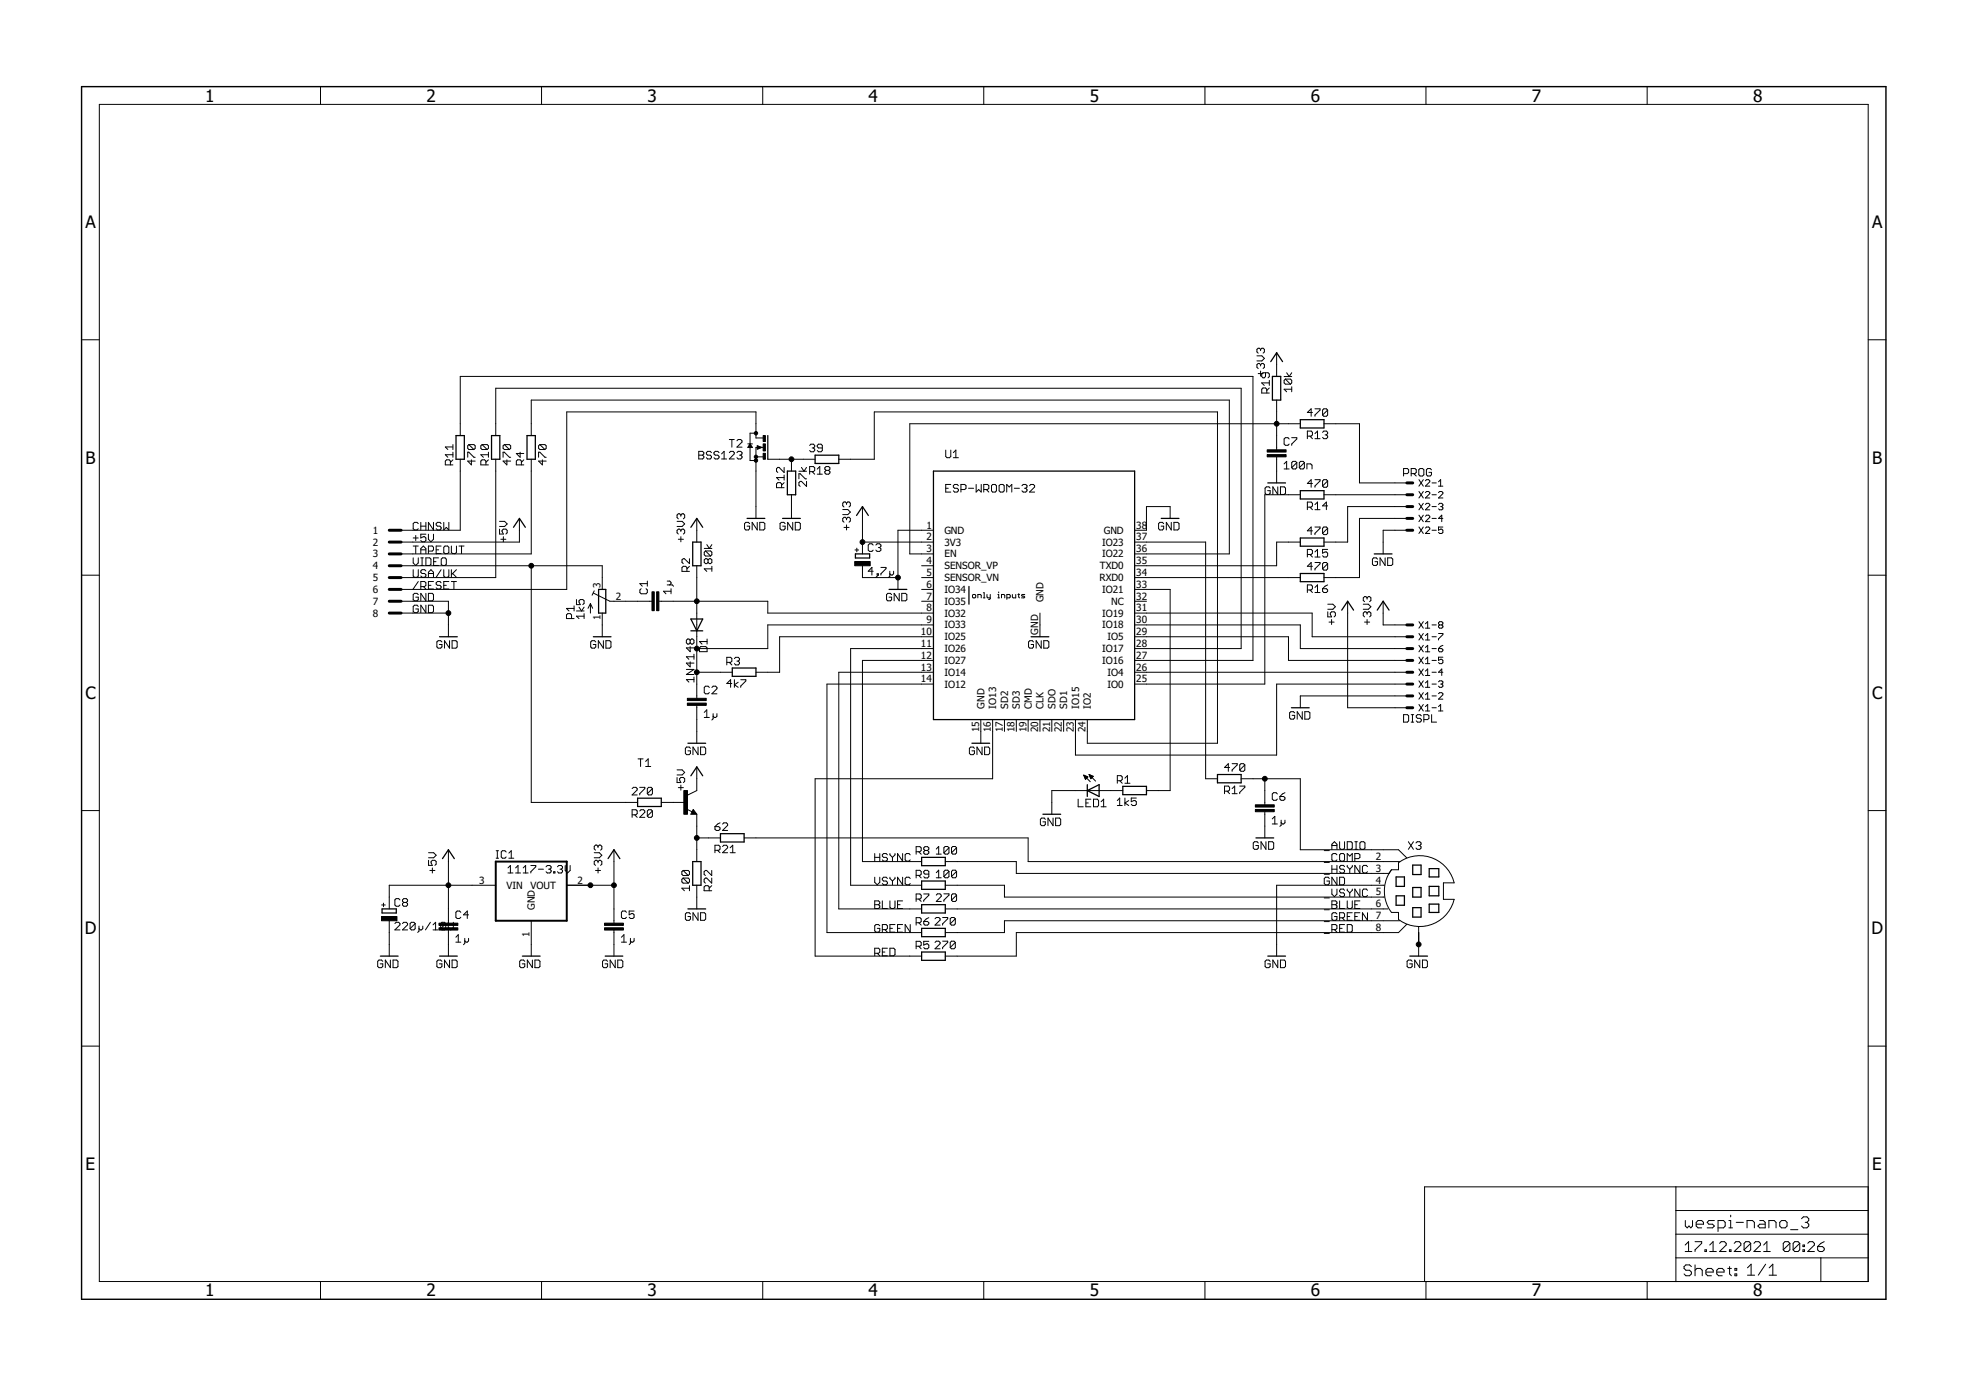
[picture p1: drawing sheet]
<svg xmlns="http://www.w3.org/2000/svg" width="297mm" height="210mm" viewBox="0 0 297 210" stroke-linecap="round" stroke-linejoin="round" font-family="sans-serif">
<g fill="none" stroke="#000" stroke-width=".15">
<path d="M14.9 15.7h265.8v176.9h-265.8zM48.2 13v2.7M81.4 13v2.7M114.6 13v2.7M147.8 13v2.7M181 13v2.7M214.2 13v2.7M247.5 13v2.7M12.3 51.1h2.6M188.8 53.5h.8l.4 .3-.4 .4h-.8M189 56.1h.8M189.4 52.5v.2"/>
<path d="M189.4 54.8v.2M189.4 55.8v.7M189.4 54.8l-.2-.2h-.2l-.2 .2v.4l.2 .2M189.4 52.5l-.2-.2-.4 .2v.4l.2 .2M189.4 54.8l.2-.2h.2l.2 .2v.4l-.2 .2M189.4 52.5l.2-.2h.2l.2 .2v.4l-.2 .2M190.1 56v.6l-.2 .2h-.1l-.2-.2v-.4l.2-.2h.7l.2 .2v.4l-.2 .2M190.3 59.1v-.6l-.2-.2h-.3l-.2 .2v.6h1.1M190.7 58.3l-.4 .4M190.7 57.5h-1.1l.3 .4M190.7 57.1v.8M191.8 53v3.6"/>
<path d="M192.9 56.6h1.2M193.1 57h.8l.2 .1v.4l-.2 .2M193.1 57l-.2 .1v.4l.2 .2h.8M193.1 57l.8 .7M193.3 56l.4 .6 .4-.6M194.1 58.5h-1.2l.4 .4M194.1 58.1v.8M280.7 51.1h2.7M62.8 78.7l-.1-.2h-.4l-.2 .2v.7l.2 .2h.4l.1-.2M63.2 79.1h.8M63.2 78.5v1.1M64 78.5v1.1"/>
<path d="M65.1 78.5v1.1l-.7-1.1v1.1M66.3 78.7l-.2-.2h-.4l-.2 .2v.2l.2 .2h.4l.2 .1v.2l-.2 .2h-.4l-.2-.2M66.7 78.5v1.1l.4-.4 .3 .4v-1.1M67.7 69.8v-.5l-.2-.2h-.4l-.2 .2v.5h1.2M68.1 67.2h-1.2l.4 .3M68.1 68.3h-1.2l.4 .4M68.1 69.1l-.4 .4M68.1 66.8v.7M68.1 67.9v.8M69.2 65.4v-8.8h119.1v42.6h-17.8M69.2 69v10.7h-10.7M70.3 68.7v-.8h.1l.8 .8h.2"/>
<path d="M70.4 66.8l-.1 .2v.4l.1 .1h.8M70.4 66.8h.8l.2 .2v.4l-.2 .1M70.4 66.8l.8 .7M70.8 69.1v.7l-.5-.5h1.1M72.4 66.8l-.2 .2v.4l.2 .1h.8M72.4 66.8h.8l.2 .2v.4l-.2 .1M72.4 66.8l.8 .7M73 69.8v-.5l-.2-.2h-.4l-.2 .2v.5h1.2M73.4 69.1l-.4 .4M73.4 68.3h-1.2l.4 .4M73.4 67.9v.8M74.5 65.4v-7.1h112v39.2h-16"/>
<path d="M74.5 69v17.8h-16M75.1 79.5v.7h.5l-.2-.3v-.2l.2-.2h.4l.2 .2v.4l-.2 .1M75.1 78.3h.7l.4 .4-.4 .4h-.7M75.6 68.7v-.8h.2l.7 .8h.2M75.8 66.8l-.2 .2v.4l.2 .1h.7M75.8 66.8h.7l.2 .2v.4l-.2 .1M75.8 66.8l.7 .7M76.2 69.1v.7l-.6-.5h1.1M78 77.9v3.5h-19.5M78.1 67.9v.8l-.5-.6h1.1M78.3 69.8v-.5l-.2-.2h-.3l-.2 .2v.5h1.1M78.7 69.1l-.4 .4"/>
<path d="M79.8 69v14.2h-21.3M79.8 65.4v-5.3h104.9v23.1h-14.2M80.9 68.7v-.8h.2l.8 .8h.2M81.1 66.8l-.2 .2v.4l.2 .1h.8M81.1 66.8h.8l.2 .2v.4l-.2 .1M81.1 66.8l.8 .7M81.5 69.1v.7l-.6-.5h1.2M101.7 78.3h.8l.4 .4-.4 .4h-.8M102.3 77.4l-.2-.2h-.2l-.2 .2v.4l.2 .2M102.3 79.7l.2-.2h.2l.2 .2v.4l-.2 .1M102.3 77.4v.2M102.3 79.7v.2"/>
<path d="M102.3 79.7l-.2-.2h-.2l-.2 .2v.4l.2 .1M102.3 77.4l.2-.2h.2l.2 .2v.4l-.2 .2M104.7 77.9v3.5M105 67.8h.6l.1 .2v.2l-.1 .2 .1 .2v.2l-.1 .2h-.6zM105 68.4h.6M106.9 68l-.2-.2h-.4l-.2 .2v.2l.2 .2h.4l.2 .2v.2l-.2 .2h-.4l-.2-.2M108 68l-.2-.2h-.3l-.2 .2v.2l.2 .2h.3l.2 .2v.2l-.2 .2h-.3l-.2-.2M108.4 69h.8M108.4 68.2l.4-.4v1.2M109.6 68l.2-.2h.4l.1 .2v.2l-.7 .8h.7M109.6 66h.7M110 66v1.2"/>
<path d="M110.7 68l.2-.2h.4l.2 .2v.2l-.2 .2M110.7 66.2l.2-.2h.4l.2 .2v.2l-.8 .8h.8M111.1 68.4h.2M111.3 68.4l.2 .2v.2l-.2 .2h-.4l-.2-.2M112.4 66.7h.7M112.6 78.7l-.2-.2h-.3l-.2 .2v.7l.2 .2h.3l.2-.2v-.3h-.4M112.7 66.7l.4 .5h-.7zM113.6 65.1h-.9v4.1h.9M113.6 68.6h1.1M113.8 78.5v1.1l-.8-1.1v1.1M113.8 67l.7 .2-.7 .3zM114.2 78.5h.5l.2 .2v.7l-.2 .2h-.5z"/>
<path d="M114.7 65.8h-1.1v-3.9h-28.4v26.7h-26.7M114.7 67.2h-1.1v10.7M115.4 69h7.1M117.4 73.3v-.6l-.2-.2h-.3l-.2 .2v.6h1.1M117.8 72.5l-.4 .4M117.8 70.2v.8l-.7-.8h-.2l-.2 .2v.4l.2 .2M117.8 71.8h-1.1l.4 .3M117.8 71.4v.7M118 78.7l-.2-.2h-.4l-.2 .2v.7l.2 .2h.4l.2-.2v-.3h-.4M118.9 69v1.8M118.9 74.3v3.6M119.1 78.5v1.1l-.8-1.1v1.1"/>
<path d="M119.5 78.5h.6l.1 .2v.7l-.1 .2h-.6zM120 71.9v-.7h.2l.8 .7h.2M120 70.8h1.2M120.4 70.2l.4 .6 .4-.6M121.2 72.3v.8l-.8-.8h-.2l-.2 .2v.4l.2 .2M121.6 70.9h.6l.2-.2v-.4l-.2-.2h-.6v1.1M121.6 66.9l.2-.2h.4l.2 .2v.2l-.2 .2M122 67.3h.2M122 70.9l.4 .3M122.2 67.3l.2 .2v.2l-.2 .2h-.4l-.2-.2M122.8 70.5l.4-.4v1.1M122.8 71.2h.7"/>
<path d="M123.5 67.3h-.5l-.2-.2v-.2l.2-.2h.4l.1 .2v.8l-.1 .2h-.4l-.2-.2M124.1 70.7l-.2-.2v-.2l.2-.2h.4l.2 .2v.2l-.2 .2M124.1 70.7l-.2 .2v.2l.2 .1h.4l.2-.1v-.2l-.2-.2M124.1 70.7h.4M126 69h5.4v-7.1h51.5v49.8h-19.5v-3.6M126.6 76.6h.8l.4 .3-.4 .4h-.8M126.8 79.2h.8M127.2 75.6v.2M127.2 77.9v.2M127.2 78.9v.7M127.2 77.9l-.2-.2h-.2l-.2 .2v.4l.2 .2M127.2 75.6l-.2-.2h-.2l-.2 .2v.4l.2 .2"/>
<path d="M127.2 77.9l.2-.2h.2l.2 .2v.4l-.2 .2M127.2 75.6l.2-.2h.2l.2 .2v.4l-.2 .2M129.6 76.1v7.1M140.3 79.7h-5.4v8.9M142.1 67.6v1l.2 .2h.4l.2-.2v-1M142.1 73.4h.4M142.9 72.8h-.8v1.1h.8M143.2 68.8h.8M143.2 68l.4-.4v1.2M144 73l-.2-.2h-.4l-.2 .2v.2l.2 .2h.4l.2 .2v.1l-.2 .2h-.4l-.2-.2M144.4 73.6h.5l.2-.2v-.4l-.2-.2h-.5v1.1M145.5 73.4h.8"/>
<path d="M146.7 72.8v1.1l.3-.3 .4 .3v-1.1M147.8 73.6h.6l.2-.2v-.4l-.2-.2h-.6v1.1M148.2 73.6l.4 .3M149.1 72.8h.4l.2 .2v.7l-.2 .2h-.4l-.1-.2v-.7zM150.1 73l.2-.2h.4l.2 .2v.7l-.2 .2h-.4l-.2-.2zM151.3 73.9v-1.1l.3 .4 .4-.4v1.1M152.4 73.4h.8M153.5 73l.2-.2h.4l.2 .2v.2l-.2 .2M153.9 73.4h.2M154.1 73.4l.2 .2v.1l-.2 .2h-.4l-.2-.2M154.7 73l.2-.2h.4l.1 .2v.2l-.7 .7h.7M174.8 78.7l-.2-.2h-.3l-.2 .2v.7l.2 .2h.3l.2-.2v-.3h-.3"/>
<path d="M175.8 77.9v-1.8h-3.5v3.6h-1.8M176 78.5v1.1l-.8-1.1v1.1M176.4 78.5h.6l.1 .2v.7l-.1 .2h-.6zM190.8 73.3l-.2-.1h-.3l-.2 .1v.8l.2 .2h.3l.2-.2v-.4h-.3M191.8 60.1v7.5M191.8 68.6v4M192 73.2v1.1l-.8-1.1v1.1M192.4 73.2h.6l.1 .1v.8l-.1 .2h-.6zM192.9 69.7l.4-.4v1.2M192.9 70.5h.8M193.7 66l-.2-.2h-.4l-.2 .2v.7l.2 .2h.4l.2-.2M194.1 65.8h.7v.2l-.7 .7v.2"/>
<path d="M194.8 69.5l-.2-.2h-.3l-.2 .2v.8M194.8 69.5v.8l-.2 .2h-.3l-.2-.2M194.8 69.5l-.7 .8M195.4 74.3h-5.4v28.5h-19.5M195.4 63.7h-58.7v19.5h3.6M196 69.5v.8l-.2 .2h-.4l-.2-.2M196 69.5l-.2-.2h-.4l-.2 .2v.8M196 69.5l-.8 .8M196.4 70.5v-.8h.5l.2 .2v.6M196.4 76.2h.6l.2-.2v-.4l-.2-.2h-.6v1.2M196.4 65.5h.6l.2-.2v-.3l-.2-.2h-.6v1.1M196.8 65.5l.4 .4"/>
<path d="M196.8 76.2l.4 .4M197.2 62h-.8l.6-.6v1.1M197.2 72.6h-.8l.6-.5v1.1M197.2 79.8h-.8l.6-.6v1.1M197.6 61.4h.7v.2l-.7 .8v.1M197.6 72.1h.7v.2l-.7 .7v.2M197.6 79.2h.7v.2l-.7 .7v.2M197.6 76.6h.7M197.6 65.2l.4-.4v1.1M197.6 75.8l.4-.4v1.2M197.6 65.9h.7M198.7 65l.2-.2h.4l.2 .2v.2l-.2 .1"/>
<path d="M198.9 63.7h5.4v8.9h7.1M198.9 74.3h12.5M199.1 65.3h.2M199.3 65.3l.2 .2v.2l-.2 .2h-.4l-.2-.2M199.5 61.6v.8l-.2 .1h-.4l-.2-.1M199.5 72.3v.7l-.2 .2h-.4l-.2-.2M199.5 79.4v.7l-.2 .2h-.4l-.2-.2M199.5 61.6l-.2-.2h-.4l-.2 .2v.8M199.5 72.3l-.2-.2h-.4l-.2 .2v.7M199.5 79.4l-.2-.2h-.4l-.2 .2v.7M199.5 61.6l-.8 .8M199.5 72.3l-.8 .7"/>
<path d="M199.5 79.4l-.8 .7M199.5 76h-.8l.6-.6v1.2M210.9 71.2h.6l.1-.2v-.4l-.1-.2h-.6v1.1M211.4 76.1h-8.9v5.3h-3.6M211.4 77.9h-7.1v8.9h-5.4M211.4 79.7h-3.6v3.5M212 71.2h.6l.2-.2v-.4l-.2-.2h-.6v1.1M212.4 71.2l.4 .3M213.2 70.6l.2-.2h.3l.2 .2v.7l-.2 .2h-.3l-.2-.2zM213.2 72.1l.6 .9M213.2 73.9l.6 .9M213.2 75.6l.6 1"/>
<path d="M213.2 77.4l.6 1M213.2 79.2l.6 1M213.8 72.1l-.6 .9M213.8 73.9l-.6 .9M213.8 75.6l-.6 1M213.8 77.4l-.6 1M213.8 79.2l-.6 1M214.2 72.2l.1-.1h.4l.1 .1v.2l-.6 .6h.6M214.2 79.4l.1-.2h.4l.1 .2v.1l-.6 .7h.6M214.2 74l.1-.1h.4l.1 .1v.2l-.6 .6h.6M214.2 75.8l.1-.2h.4l.1 .2v.1l-.6 .7h.6M214.2 77.6l.1-.2h.4l.1 .2v.1l-.6 .7h.6"/>
<path d="M215.1 70.6l-.2-.2h-.4l-.2 .2v.7l.2 .2h.4l.2-.2v-.3h-.4M215.2 72.6h.6M215.2 74.3h.6M215.2 76.1h.6M215.2 77.9h.6M215.2 79.7h.6M216.1 72.4l.4-.3v.9M216.1 74l.2-.1h.3l.2 .1v.2l-.7 .6h.7M216.1 75.8l.2-.2h.3l.2 .2-.2 .3M216.1 73h.7M216.5 76.1h.1M216.6 76.1l.2 .2v.2l-.2 .1h-.3l-.2-.1"/>
<path d="M216.8 79.2h-.7v.5l.4-.2h.1l.2 .2v.3l-.2 .2h-.3l-.2-.2M216.8 77.9h-.7l.5-.5v1M12.3 86.4h2.6M58.5 85h32v3.6M58.5 90.3h8.9v5.4M58.5 92.1h8.9M62.1 83.8v.8l.4 .4 .3-.4v-.8M62.1 85.6v1l.2 .1h.4l.1-.1v-1M62.1 80.8h.7M62.1 82h.7M62.5 80.5v.7M62.5 82v1.2"/>
<path d="M62.8 89.3l-.1-.1h-.4l-.2 .1v.8l.2 .2h.4l.1-.2v-.4h-.3M62.8 91.1l-.1-.2h-.4l-.2 .2v.8l.2 .2h.4l.1-.2v-.4h-.3M62.8 87.4l-.7 1.1M63.2 83.8h.4M63.2 85h.4M63.2 83.2v-.8l.4-.4 .4 .4v.8M63.2 88.1h.6l.2-.2v-.3l-.2-.2h-.6v1.1M63.2 82.6h.8M63.4 83.8v1.2M63.6 88.1l.4 .4M64 83.8h.6l.1 .2v.8l-.1 .2h-.6zM64 80.3h-.8v.5l.4-.2h.2l.2 .2v.4l-.2 .2h-.4l-.2-.2"/>
<path d="M64 85.8l-.2-.2h-.4l-.2 .2v.2l.2 .2h.4l.2 .2v.2l-.2 .1h-.4l-.2-.1M64 89.2v1.1l-.8-1.1v1.1M64 90.9v1.2l-.8-1.2v1.2M64.4 89.2h.5l.2 .1v.8l-.2 .2h-.5zM64.4 82.8h.5l.2-.2v-.4l-.2-.2h-.5v1.2M64.4 80.3v.7l.3 .4 .4-.4v-.7M64.4 86.7v-.7l.3-.4 .4 .4v.7M64.4 90.9h.5l.2 .2v.8l-.2 .2h-.5zM64.4 86.2h.7M64.4 87.9h.3M65.1 87.4h-.7v1.1h.7M65.2 84.4h.3"/>
<path d="M65.5 82.6h.4M65.9 83.8h-.7v1.2h.7M66.3 82h-.8v1.2h.8M66.3 87.6l-.2-.2h-.4l-.2 .2v.2l.2 .1h.4l.2 .2v.2l-.2 .2h-.4l-.2-.2M66.3 85.6l-.8 1.1M66.4 96.5l-.2-.2h-.4l-.2 .2v.7l.2 .2h.4l.2-.2v-.4h-.4M66.5 83.8h.4l.2 .2v.8l-.2 .2h-.4l-.2-.2v-.8zM66.7 82.2l.2-.2h.3l.2 .2v.8l-.2 .2h-.3l-.2-.2zM66.7 85.6v1l.2 .1h.3l.2-.1v-1M66.7 87.9h.4M67.4 87.4h-.7v1.1h.7M67.5 96.3v1.1l-.7-1.1v1.1"/>
<path d="M67.8 82v1l.2 .2h.4l.2-.2v-1M67.8 85.6v1.1M67.8 87.4h.8M67.9 96.3h.6l.2 .2v.7l-.2 .2h-.6zM68 86.2l.6 .5M68.2 87.4v1.1M68.6 85.6l-.8 .8M69 82h.7M69.3 82v1.2M75.2 81h.8M75.6 80.6v.8M79.8 85v35.6h16"/>
<path d="M85.9 92.9v-.5l-.2-.2h-.4l-.2 .2v.5h1.2M86.3 91.4h-1.2l.4 .4M86.3 91v.8M86.6 90.1v.7h.6l-.2-.5 .2-.2h.4l.2 .2v.4l-.2 .1M86.6 91.8h1.2M87 91.2l.4 .6 .4-.6M87.8 92.6h-1.2l.4 .3M87.8 92.2v.7M88.7 90.7v1.4M88.7 90.7l-.4 .7M88.7 90.7l.3 .7M89.2 89.1l2.4 1.2h6.3"/>
<path d="M89.3 88.8l-.3 .6M89.5 96.5l-.2-.2h-.4l-.1 .2v.7l.1 .2h.4l.2-.2v-.4h-.4M90.5 92.1v3.6M90.7 96.3v1.1l-.8-1.1v1.1M91 96.3h.6l.2 .2v.7l-.2 .2h-.6zM96.3 88.5l-.2 .1v.4l.2 .2h.8l.2-.2v-.4l-.2-.1M97.3 87.3v.8M97.3 87.7h-1.2l.4 .4M99 90.3h16.4v1.8h24.9M100.2 87.3h.4l.2 .2v.2l-.2 .2M100.2 87.9h.8l.2 .2M100.8 88.8h-1.1l.4 .4"/>
<path d="M100.8 88.5v.7M101.9 81h.8M102.3 80.6v.8M103.2 85.9v-.6l-.2-.2h-.3l-.2 .2v.6h1.1M103.6 83.9v.8l-.8-.8-.3 .2v.4l.2 .2M103.6 85.1l-.4 .4M103.7 96.2l.2-.2h.2l.2 .2v.4l-.2 .2h-.2l-.2-.2M103.7 99.4v.8l-.6-.6h1.2M103.7 96.2v.4M103.7 97.2v.7l-.6-.6h1.2M103.7 96.2l-.2-.2h-.2l-.2 .2v.4l.2 .2h.2l.2-.2M104.3 98.3v.8"/>
<path d="M104.3 98.7h-1.2l.4 .4M104.7 85v19.9M105.1 97.3l.2-.1h.7l.2 .1v.6h-1.1zM105.8 82.4h1.2M106 82.8h.8l.2 .2v.4l-.2 .1M106 82.8l-.2 .2v.4l.2 .1h.8M106 82.8l.8 .7M106.2 81.8l.4 .6 .4-.6M106.2 96v.8M106.2 96.4h-1.1l.4 .4M106.4 84.1l.2-.2h.2l.2 .2v.4l-.2 .2h-.2l-.2-.2M106.4 84.1l-.2-.2h-.2l-.2 .2v.4l.2 .2h.2l.2-.2"/>
<path d="M106.4 84.1v.4M107 85.5h-1.2l.4 .4M107 85.1v.8M109.2 99.5h.6l.2-.2v-.3l-.2-.2h-.6v1.1M109.6 99.5l.4 .4M110.3 99l.2-.2h.4l.2 .2v.1l-.2 .2M110.7 99.3h.2M110.9 99.3l.2 .2v.2l-.2 .2h-.4l-.2-.2M128.5 82.6h.5M128.7 82.4v.5M129.6 81.4h10.7M129.6 85v1.8h5.3"/>
<path d="M131.2 85.8h-.7l.5-.5v1.1M131.2 81.9l-.2-.2h-.4l-.1 .2v.8l.1 .1h.4l.2-.1M131.6 81.9l.2-.2h.4l.2 .2v.2l-.2 .2M131.8 86.2h.2v.2h-.2zM132 86.4l-.4 .4M132 82.3h.2M132.2 82.3l.2 .2v.2l-.2 .1h-.4l-.2-.1M132.4 85.3h.7v.1l-.7 .8v.2M133.7 85.8v.8l-.2 .2M134 89.3l-.2-.1h-.4l-.2 .1v.8l.2 .2h.4l.2-.2v-.4h-.4M134.3 85.8v.4l-.2 .2h-.2l-.2-.2M135.1 89.2v1.1l-.8-1.1v1.1"/>
<path d="M135.5 89.2h.6l.1 .1v.8l-.1 .2h-.6zM138.5 85h1.8M138.5 86.8h1.8M138.5 88.6h1.8M138.5 90.3h1.8M140.3 95.7h-23.2v5.3h-3.5M140.3 99.2h-10.7v30.3h8.9M140.3 93.9h-24.9v3.6h-10.7M140.3 97.5h-12.5v35.5h10.7M146.2 89.3h.3l.1 .2v.2l-.1 .1h-.3l-.1-.1zM146.9 89.8v-.5h.4l.1 .2v.3M147.7 89.8h.3"/>
<path d="M147.7 89.1h.2v.7M148.3 89.3v.4l.1 .1h.4M148.8 89.3v.7l-.3 .1M149.9 89.8h.3M149.9 89.3h.2v.5M150.1 88.9v.2M150.5 89.8v-.5h.3l.2 .2v.3M151.3 89.8h.4l.1-.1v-.2l-.1-.2h-.4v.8M152.1 89.3v.4l.1 .1h.4v-.5M152.9 89.3h.3M153.1 89.2v.5l.1 .1M154 89.3h-.4l-.1 .2 .1 .1h.2l.2 .1-.2 .1h-.3"/>
<path d="M155.3 96.5l-.2-.2h-.4l-.2 .2v.7l.2 .2h.4l.2-.2v-.4h-.4M156.3 92.1v3.6M156.4 96.3v1.1l-.7-1.1v1.1M156.8 96.3h.6l.2 .2v.7l-.2 .2h-.6zM170.5 95.7h23.1v3.5h17.8M170.5 93.9h24.9v3.6h16M170.5 92.1h26.6v3.6h14.3M170.5 81.4h10.6v35.6h1.8M170.5 86.8h24.9M170.5 88.6h5.3v30.2h-3.5M170.5 90.3h1.8M195.4 81.4h-3.6v3.6h-21.3"/>
<path d="M196.4 88.6h.6l.2-.1v-.4l-.2-.2h-.6v1.1M196.4 83.3h.6l.2-.2v-.4l-.2-.2h-.6v1.2M196.8 83.3l.4 .4M196.8 88.6l.4 .4M197.2 85.1h-.8l.6-.6v1.2M197.6 84.5h.7v.2l-.7 .8v.2M197.6 82.9l.4-.4v1.2M197.6 88.3l.4-.4v1.1M197.6 83.7h.7M197.6 89h.7M198.7 88.5h.6l.2 .1v.2l-.2 .2h-.4l-.2-.2zM199.5 82.5h-.8v.6l.4-.2h.2l.2 .2v.4l-.2 .2h-.4l-.2-.2"/>
<path d="M199.5 84.7v.8l-.2 .2h-.4l-.2-.2M199.5 84.7l-.2-.2h-.4l-.2 .2v.8M199.5 84.7l-.8 .8M199.5 87.9l-.4 .2-.4 .4M199.5 91.9v.8h.6l-.2-.6 .2-.2h.3l.2 .2v.4l-.2 .2M199.5 90.8h.8l.3 .4-.3 .3h-.8M199.7 93.5h.7M200.1 93.1v.7M202.5 90.3v16h8.9M204.8 90.8h.8l.4 .4-.4 .3h-.8M205 93.5h.8M205.4 92.1l-.2-.2h-.2l-.2 .2v.4l.2 .2"/>
<path d="M205.4 92.1l.2-.2h.2l.2 .2v.4l-.2 .2M205.4 89.8v.2M205.4 92.1v.2M205.4 93.1v.7M205.4 89.8l-.2-.2h-.2l-.2 .2v.4l.2 .2M205.4 89.8l.2-.2h.2l.2 .2v.4l-.2 .2M207 84l-.2-.2h-.4l-.2 .2v.8l.2 .2h.4l.2-.2v-.4h-.4M207.8 90.3v3.6h3.6M208.1 83.8v1.2l-.8-1.2v1.2M208.5 83.8h.6l.2 .2v.8l-.2 .2h-.6zM213.2 98.7l.6 1M213.2 97l.6 .9"/>
<path d="M213.2 95.2l.6 1M213.2 93.4l.6 1M213.8 98.7l-.6 1M213.8 97l-.6 .9M213.8 95.2l-.6 1M213.8 93.4l-.6 1M214.2 97.9h.6M214.2 93.7l.3-.3v1M214.2 95.5l.3-.3v1M214.2 97.3l.3-.3v.9M214.2 99.1l.3-.4v1M214.2 99.7h.6"/>
<path d="M214.2 96.2h.6M214.2 94.4h.6M215.2 99.2h.6M215.2 97.5h.6M215.2 95.7h.6M215.2 93.9h.6M216.1 97.5h.5l.2 .3-.2 .1h-.3l-.2-.1zM216.1 95.2h.7v.2l-.7 .6v.2M216.3 93.9l-.2-.2 .2-.3h.3l.2 .2-.2 .3M216.3 93.9l-.2 .2 .2 .3h.3l.2-.2-.2-.3M216.3 93.9h.3M216.8 98.7h-.7v.5l.4-.1h.1l.2 .1v.3l-.2 .2h-.3l-.2-.2"/>
<path d="M216.8 97l-.3 .1-.4 .4M280.7 86.4h2.7M95 118.5l.2-.2h.3l.2 .2v.2l-.7 .7h.7M95.9 114h.7M96.1 118.3h.8v.2l-.8 .8v.1M96.2 114v1.2M97 114.4l.4-.4v1.2M97 115.2h.8M98 118.5v.8l-.2 .1h-.3l-.2-.1M98 118.5l-.2-.2h-.3l-.2 .2v.8M98 118.5l-.7 .8M101.7 116.8v.8h.6l-.2-.4v-.2l.2-.2h.4l.2 .2v.4l-.2 .2"/>
<path d="M101.7 115.7h.8l.4 .4-.4 .3h-.8M101.9 118.3h.8M102.3 118v.7M103.1 100.6h1.2l-1.2 .7h1.2M103.7 112.4l-.2-.2h-.3l-.2 .2v.8l.2 .2h.3l.2-.2v-.4h-.3M104.3 102.1h-1.2l.4 .4M104.3 101.7v.8M104.7 101h5.3M104.7 106v5.7M104.7 115.2v3.6l-1.4 .7M104.9 112.2v1.2l-.8-1.2v1.2M105.3 112.2h.5l.2 .2v.8l-.2 .2h-.5z"/>
<path d="M105.8 107l.4-.3v1.1M105.8 107.8h.8M106.6 103.3l-.2-.2h-.4l-.2 .2v.8l.2 .1h.4l.2-.1M107 103.3l.1-.2h.4l.2 .2v.2l-.7 .7h.7M107.1 107.2v.8l-.1 .2M107.7 107.2v.4l-.2 .2h-.2l-.2-.2M110 102.7h-.8l.6-.6v1.2M110.3 102.1v1.2M110.9 102.5l-.6 .4 .6 .4M111.3 102.1h.8v.2l-.8 .8v.2M140.3 102.8h-16.1v37.3h14.3M140.3 101h-14.3v35.6h12.5"/>
<path d="M146.4 112.4l-.2-.2h-.4l-.2 .2v.8l.2 .2h.4l.2-.2v-.4h-.4M147.4 108.1v3.6M147.6 112.2v1.2l-.8-1.2v1.2M147.9 112.2h.6l.2 .2v.8l-.2 .2h-.6zM149.1 108.1v8.9h-26.6v26.7h16M150.9 108.1v1.8M152.7 108.1v1.8M154.5 108.1v1.8M156.3 108.1v1.8M158 108.1v1.8M159.8 108.1v1.8M162.8 116.5l1 1"/>
<path d="M162.8 116.5h.1M162.8 116.5l.6 .2-.3 .4M162.8 116.5l.3 .6M162.9 116.6h.1M162.9 116.6h.3M162.9 116.7h.5M163 116.8h.4M163 116.9h.3M163.1 117h.1M163.1 117.1h.1M163.6 116.4l1 1M163.6 116.4l.7 .2-.4 .4z"/>
<path d="M163.6 116.4h.1M163.7 116.5h.2M163.7 116.6h.3M163.7 116.6h.5M163.8 116.7h.4M163.8 116.8h.3M163.8 116.9h.2M163.9 116.9h.1M167.9 117.3h.5l.2-.2v-.4l-.2-.2h-.5v1.2M168.2 117.3l.4 .4M168.7 118.8h-10.7v3.5M169 119.9v1.1"/>
<path d="M169 116.9l.4-.4v1.2M169 117.7h.8M170.5 101h40.9M170.7 119.9h-.7v.6l.3-.2h.2l.2 .2v.3l-.2 .2h-.3l-.2-.2M184 118.9h.6l.1-.2v-.4l-.1-.2h-.6v1.2M184.4 118.9l.3 .4M184.7 115.3h-.7l.6-.6v1.2M185.1 114.7h.8v.2l-.8 .8v.2M185.1 118.5l.4-.4v1.2M185.1 119.3h.8M186.3 118.1h.7v.2l-.7 .8v.2M186.5 117h8.9v10.7h14.7l1.3 1.2"/>
<path d="M187 114.9l-.2-.2h-.3l-.2 .2v.8M187 114.9v.8l-.2 .2h-.3l-.2-.2M187 114.9l-.7 .8M190 117v3.9M191.9 119.3l-.2-.2h-.4l-.1 .2v.8l.1 .1h.4l.2-.1M192.3 119.7h.6l.2 .2v.2l-.2 .1h-.4l-.2-.1zM193.1 119.1l-.4 .2-.4 .4M194.5 107.1l-.2-.2h-.3l-.2 .2v.8l.2 .2h.3l.2-.2v-.4h-.4M195.7 106.9v1.2l-.8-1.2v1.2M196 106.9h.6l.2 .2v.8l-.2 .2h-.6zM210.9 107.4h.6l.1 .1v.8l-.1 .2h-.6zM211.4 104.6h-16v1.7"/>
<path d="M211.4 102.8h-19.6v10.7h-30.2v-5.4M212 108.5h.4M212 107.4h.4M212.2 107.4v1.1M213.2 105.9l.6 .9M213.2 104.1l.6 1M213.2 102.3l.6 1M213.2 100.5l.6 1M213.6 107.5l-.2-.1h-.4l-.2 .1v.2l.2 .2h.4l.2 .2v.2l-.2 .2h-.4l-.2-.2M213.8 105.9l-.6 .9M213.8 104.1l-.6 1M213.8 102.3l-.6 1"/>
<path d="M213.8 100.5l-.6 1M213.9 108.1h.6l.2-.2v-.4l-.2-.1h-.6v1.1M214.2 106.2l.3-.3v.9M214.2 100.8l.3-.3v1M214.2 102.6l.3-.3v1M214.2 104.4l.3-.3v1M214.2 106.8h.6M214.2 105.1h.6M214.2 103.3h.6M214.2 101.5h.6M215.1 107.4v1.1h.7M215.2 106.3h.6"/>
<path d="M215.2 104.6h.6M215.2 102.8h.6M215.2 101h.6M216.1 106.8h.7M216.1 106.2l.4-.3v.9M216.1 104.2l.2-.1h.3l.2 .1v.2l-.7 .7h.7M216.1 102.4l.2-.1h.3l.2 .1v.2l-.2 .2M216.5 102.8h.1M216.6 102.8l.2 .2-.2 .3h-.3l-.2-.2M216.8 101h-.7l.5-.5v1M12.3 121.8h2.6M57.3 136h.6"/>
<path d="M57.6 135.7v.5M58.5 138.3v5.4M59.3 138.8l.2-.2h.4l.2 .2v.2l-.8 .7h.8M60.1 135.2l-.2-.2h-.4l-.2 .2v.8l.2 .2h.4l.2-.2M60.5 138.8l.2-.2h.3l.2 .2v.2l-.7 .7h.7M60.7 135.6l-.2-.2v-.2l.2-.2h.3l.2 .2v.2l-.2 .2M60.7 135.6l-.2 .2v.2l.2 .2h.3l.2-.2v-.2l-.2-.2M60.7 135.6h.3M62.4 138.8v.7l-.2 .2h-.4l-.2-.2M62.4 138.8l-.2-.2h-.4l-.2 .2v.7M62.4 138.8l-.8 .7M62.9 139.1v.8l-.1 .2"/>
<path d="M63.5 139.1v.4l-.2 .2h-.2l-.2-.2M64.4 129.3v.7h.6l-.2-.4v-.1l.2-.2h.3l.2 .2v.3l-.2 .2M64.4 128.1h.8l.3 .4-.3 .4h-.8M64.6 130.8h.7M64.7 138.6l-.8 1.1M65 130.4v.8M65.1 139.7h.7M65.1 139l.3-.4v1.1M67 138.8v.7l-.2 .2h-.4l-.2-.2M67 138.8l-.2-.2h-.4l-.2 .2v.7M67 138.8l-.8 .7M67.4 138.6v.7l.3 .4 .4-.4v-.7"/>
<path d="M67.4 127.7v11M67.4 139.8v3.9M69.2 137.1l-.2-.2h-.3l-.2 .2v.7l.2 .2h.3l.2-.2M70.4 137.5h-.8l.6-.6v1.1M74.5 133h-16v3.6M74.5 128.9h.4M74.5 127.8h.4M74.7 127.8v1.1M76.1 128l-.2-.2h-.4l-.2 .2v.8l.2 .1h.4l.2-.1M76.3 130.4l.4-.4v1.2M76.3 131.2h.8M76.5 128.9h.7"/>
<path d="M76.5 128.2l.3-.4v1.1M77.5 131.2h.7M77.5 130.4l.3-.4v1.2M78.6 131.2h.8M78.6 130.4l.4-.4v1.2M79.8 130h.7v.2l-.7 .8v.2M79.8 138.3v5.4M80.9 130.6h.7M82 130.2l.2-.2h.4l.2 .2v.2l-.2 .2M82.4 130.6h.2M82.6 130.6l.2 .2v.2l-.2 .2h-.4l-.2-.2M83.2 131h.2v.2h-.2z"/>
<path d="M83.8 130.2l.1-.2h.4l.2 .2v.2l-.2 .2M84.1 130.6h.2M84.3 130.6l.2 .2v.2l-.2 .2h-.4l-.1-.2M84.9 130v.8l.4 .4 .4-.4v-.8M85.2 133h7M89.3 128.1h.7l.4 .4-.4 .4h-.7M89.5 130.8h.7M89.9 127.2l-.2-.2h-.2l-.2 .2v.4l.2 .1M89.9 127.2v.2M89.9 129.5v.1M89.9 130.4v.8M89.9 129.5l-.2-.2h-.2l-.2 .2v.3l.2 .2"/>
<path d="M89.9 129.5l.1-.2h.2l.2 .2v.3l-.2 .2M89.9 127.2l.1-.2h.2l.2 .2v.4l-.2 .1M92.2 127.7v11M92.2 139.8v3.9M94.1 137.1l-.2-.2h-.3l-.2 .2v.7l.2 .2h.3l.2-.2M95 122.4h.5l.2-.2v-.3l-.2-.2h-.5v1.1M95.3 136.9h-.8v.6l.4-.2h.2l.2 .2v.3l-.2 .2h-.4l-.2-.2M95.4 122.4l.3 .4M96.1 121.9l.2-.2h.4l.2 .2v.1l-.8 .8h.8M98 121.9l-.2-.2h-.3l-.2 .2v.7M98 121.9v.7l-.2 .2h-.3l-.2-.2M98 121.9l-.7 .7"/>
<path d="M99.4 120.6h3.5M102.6 130.8h.8l.2 .2v.4l-.2 .2M102.6 131.9h.8l.2 .2v.4l-.2 .2M102.6 131.9l-.2 .2v.4l.2 .2h.8M102.6 130.8l-.2 .2v.4l.2 .2h.8M102.6 131.9l.8 .8M102.6 130.8l.8 .8M103.1 121.6l.9 .4M103.6 133.5h-1.2l.4 .3M103.6 133.1v.7M103.7 137.3l-.2-.2h-.3l-.2 .2v.8l.2 .2h.3l.2-.2v-.4h-.3M104.2 121.6l.5 .7h-.9z"/>
<path d="M104.7 122.3v7.2M104.7 133v3.6M104.7 125.9h3.5M104.9 137.1v1.2l-.8-1.2v1.2M105.3 137.1h.5l.2 .2v.8l-.2 .2h-.5zM106.6 133.8v-.5l-.2-.2h-.4l-.2 .2v.5h1.1M106.9 130.8v.8l-.7-.8h-.2l-.2 .2v.4l.2 .2M106.9 131.9v.8l-.7-.8h-.2l-.2 .2v.4l.2 .2M106.9 133.1l-.3 .4M107.4 127.8h.6l.2-.2v-.4l-.2-.2h-.6v1.1M107.4 124.2h.6l.2 .2v.2l-.2 .2h-.4l-.2-.2zM107.8 127.8l.4 .3"/>
<path d="M108.2 123.6l-.4 .2-.4 .4M108.6 127.2l.2-.2h.3l.2 .2v.2l-.7 .7h.7M108.6 123.8l.2-.2h.3l.2 .2v.2l-.7 .8h.7M109.7 128.1h.8M109.7 127.4l.4-.4v1.1M111.8 125.9h42.7v3.6h55.8M131.4 135.4h.6l.2 .2v.1l-.2 .2 .2 .2v.2l-.2 .2h-.6zM131.4 131.8v.8l.4 .3 .4-.3v-.8M131.4 128.2v1.2M131.4 128.8h.8M131.4 135.9h.6M132.2 139.1l-.2-.2h-.4l-.2 .2v.8l.2 .2h.4l.2-.2v-.4h-.4"/>
<path d="M132.2 128.2v1.2M132.6 135.4v1.1h.7M132.6 139.7h.5l.2-.2v-.4l-.2-.2h-.5v1.2M132.9 139.7l.4 .4M133.3 132l-.2-.2h-.3l-.2 .2v.2l.2 .2h.3l.2 .2v.2l-.2 .1h-.3l-.2-.1M133.3 128.4l-.2-.2h-.3l-.2 .2v.2l.2 .2h.3l.2 .2v.2l-.2 .2h-.3l-.2-.2M133.7 128.2v.2l.4 .4M133.7 131.8v.2l.4 .4M133.7 135.4v.9l.2 .2h.4l.2-.2v-.9M133.7 139.5h.4M134.1 128.8v.6M134.1 132.4v.5"/>
<path d="M134.5 138.9h-.8v1.2h.8M134.5 131.8v.2l-.4 .4M134.5 128.2v.2l-.4 .4M134.9 135.9h.3M134.9 139.5h.3M135.6 128.2v1.2l-.7-1.2v1.2M135.6 131.8v1.1l-.7-1.1v1.1M135.6 135.4h-.7v1.1h.7M135.6 138.9h-.7v1.2h.7M136.8 132l-.2-.2h-.4l-.2 .2v.8l.2 .1h.4l.2-.1M136.8 128.4l-.2-.2h-.4l-.2 .2v.8l.2 .2h.4l.2-.2M136.8 138.9v1.2l-.8-1.2v1.2"/>
<path d="M137.6 135.1h.6l.2-.2v-.4l-.2-.2h-.6v1.1M137.6 131.5h.6l.2-.2v-.3l-.2-.2h-.6v1.1M137.6 128h.6l.2-.2v-.4l-.2-.2h-.6v1.2M137.6 138.6h.6l.2-.1v-.4l-.2-.2h-.6v1.1M138 131.5l.4 .4M138 138.6l.4 .4M138 135.1l.4 .3M138 128l.4 .4M138.8 138.5h.6l.2 .1v.2l-.2 .2h-.4l-.2-.2zM138.8 134.3h.8v.2l-.8 .8v.1M139 127.8l-.2 .2v.2l.2 .2h.4l.2-.2v-.2l-.2-.2M139 127.8l-.2-.2v-.2l.2-.2h.4l.2 .2v.2l-.2 .2"/>
<path d="M139 127.8h.4M139.6 131.3h-.6l-.2-.2v-.1l.2-.2h.4l.2 .2v.7l-.2 .2h-.4l-.2-.2M139.6 137.9l-.4 .2-.4 .4M140.5 138l.2-.1h.4l.1 .1v.2l-.7 .8h.7M140.7 134.5l.1-.2h.4l.2 .2v.2l-.7 .7h.7M140.7 127.6l.3-.4v1.1M140.7 131.1l.3-.4v1.2M140.7 128.3h.7M140.7 131.9h.7M141.6 137.9h.8v.1l-.8 .8v.2M141.8 134.3h.8v.2l-.8 .8v.1M142 133h8.9v1.8h57.1"/>
<path d="M142 129.5h10.7v1.7h56l.4-.5M142 136.6h66.5M142.6 127.4v.7l-.2 .2h-.4l-.2-.2M142.6 130.9v.8l-.2 .2h-.4l-.2-.2M142.6 127.4l-.2-.2h-.4l-.2 .2v.7M142.6 130.9l-.2-.2h-.4l-.2 .2v.8M142.6 127.4l-.8 .7M142.6 130.9l-.8 .8M143.5 138l-.2-.1h-.3l-.2 .1v.8M143.5 138v.8l-.2 .2h-.3l-.2-.2M143.5 138l-.7 .8M143.7 134.5v.8l-.2 .1h-.3l-.2-.1"/>
<path d="M143.7 134.5l-.2-.2h-.3l-.2 .2v.8M143.7 127.4l-.2-.2h-.3l-.2 .2v.7M143.7 130.9l-.2-.2h-.3l-.2 .2v.8M143.7 127.4v.7l-.2 .2h-.3l-.2-.2M143.7 130.9v.8l-.2 .2h-.3l-.2-.2M143.7 134.5l-.7 .8M143.7 127.4l-.7 .7M143.7 130.9l-.7 .8M157.1 123.1l-.2-.2h-.4l-.2 .2v.8l.2 .2h.4l.2-.2v-.4h-.4M158.2 122.9v1.2l-.7-1.2v1.2M158.6 122.9h.6l.2 .2v.8l-.2 .2h-.6zM162 120.1v1.1h.8"/>
<path d="M163.2 120.6h.3M163.9 120.1h-.7v1.1h.7M164.3 120.1h.6l.2 .2v.7l-.2 .2h-.6zM165.4 120.5l.4-.4v1.1M165.4 121.2h.8M167.9 120.3l.3-.4v1.1M167.9 121h.7M169.6 120.3l-.6 .3 .6 .4M189.1 126.7l-.2-.2h-.4l-.2 .2v.7l.2 .2h.4l.2-.2v-.4h-.4M190 122v3.9M190.2 126.5v1.1l-.7-1.1v1.1M190.6 126.5h.6l.2 .2v.7l-.2 .2h-.6z"/>
<path d="M191.2 123l.3-.3v1.1M191.2 123.8h.7M192.5 123.2v.8l-.2 .2M193.1 123.2v.4l-.2 .2h-.2l-.2-.2M199 131.4h.7M199 127.8h.7M199 138.5h.7M199 136.7h.7M199 134.9h.7M199 129.6h.7M199.7 132l-.2-.2h-.3l-.2 .2v.8l.2 .1h.3l.2-.1v-.4h-.4M200.1 130.6h.8"/>
<path d="M200.1 127h.8M200.1 135.4h.6l.2 .2v.1l-.2 .2 .2 .2v.2l-.2 .2h-.6zM200.1 139.7h.6l.2-.2v-.4l-.2-.2h-.6v1.2M200.1 127.6v-.7l.4-.4 .4 .4v.7M200.1 130v1.2M200.1 133.6v.7l.4 .4 .4-.4v-.7M200.1 135.9h.6M200.5 139.7l.4 .4M200.9 137.3l-.2-.2h-.4l-.2 .2v.8l.2 .2h.4l.2-.2v-.4h-.4M200.9 128.4l-.2-.2h-.4l-.2 .2v.8l.2 .2h.4l.2-.2M200.9 131.8v1.1l-.8-1.1v1.1M200.9 130v1.2"/>
<path d="M201.3 126.5v.9l.2 .2h.3l.2-.2v-.9M201.3 137.9h.5l.2-.2v-.4l-.2-.2h-.5v1.2M201.3 131.8h.5l.2 .2v.8l-.2 .1h-.5zM201.3 135.4v1.1h.7M201.3 139.5h.4M201.5 128.2h.3l.2 .2v.8l-.2 .2h-.3l-.2-.2v-.8zM201.7 137.9l.3 .4M202 130.2l-.2-.2h-.3l-.2 .2v.2l.2 .2h.3l.2 .2v.2l-.2 .2h-.3l-.2-.2M202 133.8l-.2-.2h-.3l-.2 .2v.2l.2 .2h.3l.2 .1v.2l-.2 .2h-.3l-.2-.2M202 138.9h-.7v1.2h.7M202.4 126.5h.6l.2 .2v.7l-.2 .2h-.6zM202.4 137.7h.4"/>
<path d="M202.4 135.4v.9l.2 .2h.4l.2-.2v-.9M202.4 138.9h.6l.2 .2v.8l-.2 .2h-.6zM202.4 129.4v-1.2l.4 .4 .4-.4v1.2M202.4 130v.2l.4 .4M202.4 133.6v.2l.4 .4M202.8 130.6v.6M202.8 134.2v.5M203.2 137.1h-.8v1.2h.8M203.2 130v.2l-.4 .4M203.2 133.6v.2l-.4 .4M203.6 126.5h.3M203.6 127.6h.3"/>
<path d="M203.6 137.7h.3M203.6 129h.5l.2-.2v-.4l-.2-.2h-.5v1.2M203.6 135.9h.3M203.8 126.5v1.1M204.3 126.7l.2-.2h.4l.2 .2v.7l-.2 .2h-.4l-.2-.2zM204.3 137.1h-.7v1.2h.7M204.3 135.4h-.7v1.1h.7M204.3 130v1.2l-.7-1.2v1.2M204.3 133.6v1.1l-.7-1.1v1.1M205.5 130.2l-.2-.2h-.4l-.2 .2v.8l.2 .2h.4l.2-.2M205.5 133.8l-.2-.2h-.4l-.2 .2v.7l.2 .2h.4l.2-.2M205.5 137.1v1.2l-.8-1.2v1.2"/>
<path d="M208 133h-16.2v10.7M210.1 129.6a5.3 5.3 0 0 1 8.4 3.1h-1.6v2.4h1.6a5.3 5.3 0 0 1-8.4 3.1v-1.1h-1a5.4 5.4 0 0 1 0-6.4h1zM210.3 138.3h-59.4v1.8h-8.9M211.4 138.9l-1.3 1.2h-57.4v3.6h-10.7M211.6 126.5l.8 1.1M212.4 126.5l-.8 1.1M212.7 126.7l.2-.2h.4l.2 .2v.2l-.2 .1M213.1 127h.2M213.1 139.2v4.5M213.3 127l.2 .2v.2l-.2 .2h-.4l-.2-.2M280.7 121.8h2.7M12.3 157.2h2.6"/>
<path d="M57.5 144.4l-.2-.1h-.4l-.2 .1v.8l.2 .2h.4l.2-.2v-.4h-.4M58.7 144.3v1.1l-.8-1.1v1.1M59.1 144.3h.5l.2 .1v.8l-.2 .2h-.5zM66.4 144.4l-.2-.1h-.4l-.2 .1v.8l.2 .2h.4l.2-.2v-.4h-.4M67.5 144.3v1.1l-.7-1.1v1.1M67.9 144.3h.6l.2 .1v.8l-.2 .2h-.6zM68.5 140.8l.4-.4v1.2M68.5 141.6h.7M69.8 141v.8l-.2 .1M70.4 141v.4l-.2 .2h-.2l-.2-.2M78.8 144.4l-.1-.1h-.4l-.2 .1v.8l.2 .2h.4l.1-.2v-.4h-.3M80 144.3v1.1l-.8-1.1v1.1"/>
<path d="M80.4 144.3h.5l.2 .1v.8l-.2 .2h-.5zM91.3 144.4l-.2-.1h-.4l-.2 .1v.8l.2 .2h.4l.2-.2v-.4h-.4M92.4 144.3v1.1l-.7-1.1v1.1M92.8 144.3h.6l.2 .1v.8l-.2 .2h-.6zM93.4 141.6h.7M93.4 140.8l.3-.4v1.2M94.7 141v.8l-.2 .1M95.3 141v.4l-.2 .2h-.2l-.2-.2M131.4 143.2h.6l.2-.2v-.3l-.2-.2h-.6v1.1M131.8 143.2l.4 .4M132.6 143h.3M133.3 142.5h-.7v1.1h.7"/>
<path d="M133.7 142.5h.6l.2 .2v.7l-.2 .2h-.6zM137.6 142.2h.6l.2-.2v-.4l-.2-.2h-.6v1.2M138 142.2l.4 .4M139.6 141.4h-.8v.6l.4-.2h.2l.2 .2v.4l-.2 .2h-.4l-.2-.2M140.5 141.6l.2-.2h.4l.1 .2v.2l-.7 .8h.7M141.6 141.4h.8v.2l-.8 .8v.2M143.5 141.6v.8l-.2 .2h-.3l-.2-.2M143.5 141.6l-.2-.2h-.3l-.2 .2v.8M143.5 141.6l-.7 .8M190.8 144.4l-.2-.1h-.3l-.2 .1v.8l.2 .2h.3l.2-.2v-.4h-.3M192 144.3v1.1l-.8-1.1v1.1M192.4 144.3h.6l.1 .1v.8l-.1 .2h-.6z"/>
<path d="M199 140.3h.7M212.2 144.4l-.2-.1h-.4l-.2 .1v.8l.2 .2h.4l.2-.2v-.4h-.4M213.3 144.3v1.1l-.7-1.1v1.1M213.7 144.3h.6l.2 .1v.8l-.2 .2h-.6zM280.7 157.2h2.7M251.8 178.3v14.3M280.7 178.3h-66.7v14.3M48.2 192.6v2.6M81.4 192.6v2.6M114.6 192.6v2.6M147.8 192.6v2.6M181 192.6v2.6"/>
<path d="M214.2 192.6v2.6M247.5 192.6v2.6M251.8 189h28.9M251.8 185.4h28.9M251.8 181.9h28.9M253.2 187.1l.5-.5v1.4M253.2 188h1M253.2 183.4v.8l.3 .3 .3-.3 .2 .3 .3-.3v-.8M254.1 190.3l-.2-.2h-.6l-.3 .2v.3l.3 .3h.6l.2 .2v.3l-.2 .3h-.6l-.3-.3M254.7 190.9l.3-.3h.5l.3 .3v.8M254.7 186.6h1v.2l-1 1v.2M254.7 190.1v1.6"/>
<path d="M254.8 183.9h1.1v-.2l-.2-.3h-.6l-.3 .3v.5l.3 .3h.6M256.2 187.8h.2v.2h-.2zM256.3 191.1h1.1v-.2l-.3-.3h-.5l-.3 .3v.5l.3 .3h.5M256.9 188h1M256.9 187.1l.5-.5v1.4M257.6 183.4h-.8l-.3 .3 .3 .2h.5l.3 .3-.3 .3h-.8M257.9 191.1h1.1v-.2l-.2-.3h-.6l-.3 .3v.5l.3 .3h.6M258.1 184.5h.9l.2-.3v-.5l-.2-.3h-.9v1.6M258.4 186.8l.2-.2h.5l.3 .2v.3l-1 .9h1M259.6 190.6h.5M259.8 184.5h.5M259.8 183.4h.2v1.1"/>
<path d="M259.8 187.8h.3v.2h-.3zM259.9 190.3v1.1l.2 .3M260 182.6v.2M260.6 186.8l.2-.2h.5l.3 .2v.3l-1 .9h1M260.7 190.6h.2v.3h-.2zM260.7 191.4h.2v.3h-.2zM260.9 183.7h1M262.5 184.5v-1.1h.8l.3 .3v.8M262.6 190.5l.5-.6v1.7M262.6 191.6h1M263 186.8v1l-.2 .2h-.5l-.3-.2M263 186.8l-.2-.2h-.5l-.3 .2v1"/>
<path d="M263 186.8l-1 1M263.5 186.8l.3-.2h.5l.2 .2v.3l-1 .9h1M264.4 183.4h.5l.3 .3v.8h-.8l-.3-.3 .3-.3h.8M265 188h1M265 187.1l.5-.5v1.4M265.3 189.9l-1.1 1.7M265.8 184.5v-1.1h.8l.2 .3v.8M265.8 191.6h1.1M265.8 190.5l.6-.6v1.7M267.4 183.7l.3-.3h.5l.3 .3v.5l-.3 .3h-.5l-.3-.3zM268.9 186.8v1l-.2 .2h-.5l-.3-.2M268.9 186.8l-.2-.2h-.5l-.3 .2v1"/>
<path d="M268.9 186.8l-1 1M269 184.8h1.1M270.4 186.8v1l-.2 .2h-.5l-.3-.2M270.4 186.8l-.2-.2h-.5l-.3 .2v1M270.4 186.8l-1 1M270.7 183.1l.3-.3h.5l.3 .3v.3l-.3 .3M270.9 187.8h.2v.2h-.2zM270.9 187.1h.2v.2h-.2zM271.2 183.7h.3M271.5 183.7l.3 .2v.3l-.3 .3h-.5l-.3-.3M271.6 186.8l.3-.2h.5l.2 .2v.3l-1 .9h1M273.1 187.3h.7l.3 .3v.2l-.3 .2h-.5l-.2-.2z"/>
<path d="M273.6 189v3.6M274.1 186.6l-.5 .2-.5 .5"/>
</g>
<path d="M12.3 13h271.1v182.2h-271.1z" fill="none" stroke="#000" stroke-width=".21"/>
<g fill="none" stroke="#000" stroke-width=".19">
<path d="M190.9 54.3l.9-1.3 .9 1.3M191.2 56.6h1.2v3.5h-1.2zM68.5 65.4h1.3v3.6h-1.3zM73.9 65.4h1.2v3.6h-1.2zM77.2 79.2l.8-1.3 .9 1.3M79.2 65.4h1.2v3.6h-1.2zM103.8 79.2l.9-1.3 .9 1.3M112.2 77.9h2.7M112.7 66.9l.2 .2h-.4zM114.2 67.2l-.3-.1v.3l.4-.2M115.4 65.4v3.6M117.6 77.9h2.6"/>
<path d="M118.3 70.8h1.2v3.5h-1.2zM122.5 68.4h3.5v1.2h-3.5zM128.7 77.4l.9-1.3 .9 1.3M140.3 70.8h30.2v37.3h-30.2zM174.5 77.9h2.6M190.5 72.6h2.6M195.4 63.1h3.5v1.2h-3.5zM195.4 73.7h3.5v1.3h-3.5zM66 95.7h2.7M89.2 95.7h2.6M89.9 88.6h1.1v3.5h-1.1zM103.8 93h1.8l-.9 1.8z"/>
<path d="M103.8 94.8h1.8M104.1 81.4h1.2v3.6h-1.2zM128.5 83.2h2.2v.6h-2.2zM133.6 88.6h2.6M145.6 88.1v2.7M154.9 95.7h2.7M195.4 80.8h3.5v1.3h-3.5zM195.4 86.2h3.5v1.2h-3.5zM201.6 91.7l.9-1.4 .9 1.4M206.5 83.2h2.6M206.9 91.7l.9-1.4 .9 1.4M95.8 119.9h3.6v1.3h-3.6z"/>
<path d="M103.4 111.7h2.6M103.8 116.6l.9-1.4 .9 1.4M110 100.4h3.6v1.2h-3.6zM146 111.7h2.7M163.4 118.8l1.7-.9v1.8zM163.4 117.9v1.8M168.7 118.2h3.6v1.2h-3.6zM182.9 116.4h3.6v1.2h-3.6zM194 106.3h2.7M57.4 136.6h2.1v.6h-2.1zM66.5 129l.9-1.3 .9 1.3M91.4 129l.8-1.3 .9 1.3"/>
<path d="M103.4 136.6h2.6M104.1 129.5h1.2v3.5h-1.2zM104.2 122v.2h-.2l.2-.4 .3 .4h-.5M108.2 125.3h3.6v1.2h-3.6zM138.5 128.8h3.5v1.3h-3.5zM138.5 132.4h3.5v1.2h-3.5zM138.5 135.9h3.5v1.3h-3.5zM138.5 139.5h3.5v1.2h-3.5zM156.7 122.3h2.7M188.7 125.9h2.7M209.8 131.8h1.2v1.4h-1.2zM209.8 134.6h1.2v1.4h-1.2z"/>
<path d="M212.3 133.3h1.2v1.5h-1.2zM212.3 130h1.2v1.4h-1.2zM212.3 136.4h1.2v1.4h-1.2zM214.7 130.5h1.5v1.3h-1.5zM214.7 133.2h1.5v1.4h-1.5zM214.7 135.8h1.5v1.3h-1.5zM57.1 143.7h2.7M66 143.7h2.7M78.5 143.7h2.7M90.9 143.7h2.7M138.5 143h3.5v1.3h-3.5zM190.5 143.7h2.6"/>
<path d="M211.8 143.7h2.7"/>
</g>
<g fill="none" stroke="#000" stroke-width=".44">
<path d="M58.5 79.7h1.8M211.4 79.7h.9M211.4 72.6h.9M211.4 74.3h.9M211.4 76.1h.9M211.4 77.9h.9M58.5 81.4h1.8M58.5 83.2h1.8M58.5 85h1.8M58.5 86.8h1.8M58.5 88.6h1.8M58.5 90.3h1.8"/>
<path d="M58.5 92.1h1.8M211.4 99.2h.9M211.4 97.5h.9M211.4 95.7h.9M211.4 93.9h.9M211.4 106.3h.9M211.4 104.6h.9M211.4 102.8h.9M211.4 101h.9"/>
</g>
<g fill="#000" stroke="#000" stroke-width=".15">
<path d="M114.7 65.4h.3v.9h-.3zM114.7 68.1h.3v.9h-.3zM114.7 66.7h.3v1.1h-.3zM190.4 68.3h2.8v.3h-2.8zM190.4 67.6h2.8v.3h-2.8zM98 88.9h.3v2.9h-.3zM98.7 88.9h.3v2.9h-.3zM128.4 84.4h2.3v.6h-2.3zM102.7 118.8h.6v3.5h-.6zM103.3 105.6h2.8v.4h-2.8zM103.3 104.9h2.8v.4h-2.8zM57.3 137.7h2.3v.6h-2.3z"/>
<path d="M66 139.4h2.8v.3h-2.8zM66 138.7h2.8v.3h-2.8zM90.8 139.4h2.9v.3h-2.9zM90.8 138.7h2.9v.3h-2.9zM188.6 121.6h2.9v.4h-2.9zM188.6 120.9h2.9v.4h-2.9z"/>
</g>
<path d="M74.5 129.5h10.7v8.8h-10.7z" fill="none" stroke="#000" stroke-width=".3"/>
<g fill="#000" stroke="#000" stroke-width=".15">
<circle cx="113.6" cy="69.2" r=".25"/>
<circle cx="113.6" cy="68.6" r=".25"/>
<circle cx="113.6" cy="65.1" r=".25"/>
<circle cx="118.9" cy="69" r=".36"/>
<circle cx="191.8" cy="63.7" r=".36"/>
<circle cx="67.4" cy="92.1" r=".36"/>
<circle cx="79.8" cy="85" r=".36"/>
<circle cx="104.7" cy="97.5" r=".36"/>
<circle cx="104.7" cy="90.3" r=".36"/>
<circle cx="129.6" cy="81.4" r=".36"/>
<circle cx="134.9" cy="86.8" r=".36"/>
<circle cx="104.7" cy="101" r=".36"/>
<circle cx="190" cy="117" r=".36"/>
<circle cx="67.4" cy="133" r=".36"/>
<circle cx="88.7" cy="133" r=".36"/>
<circle cx="92.2" cy="133" r=".36"/>
<circle cx="104.7" cy="125.9" r=".36"/>
<circle cx="213.1" cy="141.9" r=".36"/>
</g>
<g font-size="2.6">
<text x="30.8" y="15.3">1</text>
<text x="64.1" y="15.3">2</text>
<text x="97.3" y="15.3">3</text>
<text x="130.5" y="15.3">4</text>
<text x="163.7" y="15.3">5</text>
<text x="196.9" y="15.3">6</text>
<text x="230.2" y="15.3">7</text>
<text x="263.4" y="15.3">8</text>
<text x="12.8" y="34.3">A</text>
<text x="281.3" y="34.3">A</text>
<text x="12.8" y="69.7">B</text>
<text x="281.3" y="69.7">B</text>
<text x="12.8" y="105">C</text>
<text x="281.3" y="105">C</text>
<text x="12.7" y="140.4">D</text>
<text x="281.2" y="140.4">D</text>
<text x="12.9" y="175.8">E</text>
<text x="281.3" y="175.8">E</text>
<text x="30.8" y="194.8">1</text>
<text x="64.1" y="194.8">2</text>
<text x="97.3" y="194.8">3</text>
<text x="130.5" y="194.8">4</text>
<text x="163.7" y="194.8">5</text>
<text x="196.9" y="194.8">6</text>
<text x="230.2" y="194.8">7</text>
<text x="263.4" y="194.8">8</text>
</g>
<g font-size="1.5">
<text x="56" y="80.2">1</text>
<text x="56" y="82">2</text>
<text x="56" y="83.8">3</text>
<text x="139.2" y="79.4">1</text>
<text x="139.2" y="81.2">2</text>
<text x="139.2" y="83">3</text>
<text x="141.9" y="80.2">GND</text>
<text x="141.9" y="82">3V3</text>
<text x="141.9" y="83.8">EN</text>
<text x="165.6" y="82">IO23</text>
<text x="165.6" y="83.8">IO22</text>
<text x="165.8" y="80.2">GND</text>
<text x="170.7" y="79.4">38</text>
<text x="170.7" y="81.2">37</text>
<text x="170.7" y="83">36</text>
<text x="56" y="85.5">4</text>
<text x="56" y="87.3">5</text>
<text x="56" y="89.1">6</text>
<text x="90.2" y="88.3" transform="rotate(-90 90.2 88.3)">3</text>
<text x="139.2" y="84.8">4</text>
<text x="139.2" y="86.5">5</text>
<text x="139.2" y="88.3">6</text>
<text x="141.9" y="85.5">SENSOR_VP</text>
<text x="141.9" y="87.3">SENSOR_VN</text>
<text x="141.9" y="89.1">IO34</text>
<text x="165.2" y="87.3">RXD0</text>
<text x="165.3" y="85.5">TXD0</text>
<text x="165.6" y="89.1">IO21</text>
<text x="170.7" y="84.8">35</text>
<text x="170.7" y="86.5">34</text>
<text x="170.7" y="88.3">33</text>
<text x="56" y="90.9">7</text>
<text x="56" y="92.6">8</text>
<text x="90.2" y="93.2" transform="rotate(-90 90.2 93.2)">1</text>
<text x="92.5" y="90.1">2</text>
<text x="138.4" y="95.4">10</text>
<text x="139.2" y="90.1">7</text>
<text x="139.2" y="91.9">8</text>
<text x="139.2" y="93.6">9</text>
<text x="141.9" y="90.9">IO35</text>
<text x="141.9" y="92.7">IO32</text>
<text x="141.9" y="94.4">IO33</text>
<text x="156" y="95.4" transform="rotate(-90 156 95.4)">GND</text>
<text x="156.8" y="90.5" transform="rotate(-90 156.8 90.5)">GND</text>
<text x="165.6" y="92.6">IO19</text>
<text x="165.6" y="94.4">IO18</text>
<text x="166.9" y="90.9">NC</text>
<text x="170.7" y="90.1">32</text>
<text x="170.7" y="91.9">31</text>
<text x="170.7" y="93.6">30</text>
<text x="170.7" y="95.4">29</text>
<text x="138.4" y="97.2">11</text>
<text x="138.4" y="99">12</text>
<text x="138.4" y="100.8">13</text>
<text x="141.9" y="96.2">IO25</text>
<text x="141.9" y="98">IO26</text>
<text x="141.9" y="99.8">IO27</text>
<text x="141.9" y="101.5">IO14</text>
<text x="165.6" y="98">IO17</text>
<text x="165.6" y="99.8">IO16</text>
<text x="166.4" y="96.2">IO5</text>
<text x="166.4" y="101.5">IO4</text>
<text x="170.7" y="97.2">28</text>
<text x="170.7" y="99">27</text>
<text x="170.7" y="100.8">26</text>
<text x="138.4" y="102.5">14</text>
<text x="141.9" y="103.3">IO12</text>
<text x="147.9" y="106.5" transform="rotate(-90 147.9 106.5)">GND</text>
<text x="149.7" y="106.5" transform="rotate(-90 149.7 106.5)">IO13</text>
<text x="151.5" y="106.5" transform="rotate(-90 151.5 106.5)">SD2</text>
<text x="153.2" y="106.5" transform="rotate(-90 153.2 106.5)">SD3</text>
<text x="155" y="106.5" transform="rotate(-90 155 106.5)">CMD</text>
<text x="156.8" y="106.5" transform="rotate(-90 156.8 106.5)">CLK</text>
<text x="158.6" y="106.5" transform="rotate(-90 158.6 106.5)">SDO</text>
<text x="160.3" y="106.5" transform="rotate(-90 160.3 106.5)">SD1</text>
<text x="162.1" y="106.5" transform="rotate(-90 162.1 106.5)">IO15</text>
<text x="163.9" y="106.5" transform="rotate(-90 163.9 106.5)">IO2</text>
<text x="166.4" y="103.3">IO0</text>
<text x="170.7" y="102.5">25</text>
<text x="147.1" y="110" transform="rotate(-90 147.1 110)">15</text>
<text x="148.9" y="110" transform="rotate(-90 148.9 110)">16</text>
<text x="150.7" y="110" transform="rotate(-90 150.7 110)">17</text>
<text x="152.4" y="110" transform="rotate(-90 152.4 110)">18</text>
<text x="154.2" y="110" transform="rotate(-90 154.2 110)">19</text>
<text x="156" y="110" transform="rotate(-90 156 110)">20</text>
<text x="157.8" y="110" transform="rotate(-90 157.8 110)">21</text>
<text x="159.6" y="110" transform="rotate(-90 159.6 110)">22</text>
<text x="161.3" y="110" transform="rotate(-90 161.3 110)">23</text>
<text x="163.1" y="110" transform="rotate(-90 163.1 110)">24</text>
<text x="206.7" y="129.2">2</text>
<text x="206.7" y="131">3</text>
<text x="72" y="132.8">3</text>
<text x="76.1" y="133.5">VIN</text>
<text x="79.7" y="133.5">VOUT</text>
<text x="80.3" y="136.7" transform="rotate(-90 80.3 136.7)">GND</text>
<text x="86.8" y="132.8">2</text>
<text x="206.7" y="132.8">4</text>
<text x="206.7" y="134.5">5</text>
<text x="206.7" y="136.3">6</text>
<text x="79.6" y="140.8" transform="rotate(-90 79.6 140.8)">1</text>
<text x="206.7" y="138.1">7</text>
<text x="206.7" y="139.9">8</text>
</g>
</svg>
